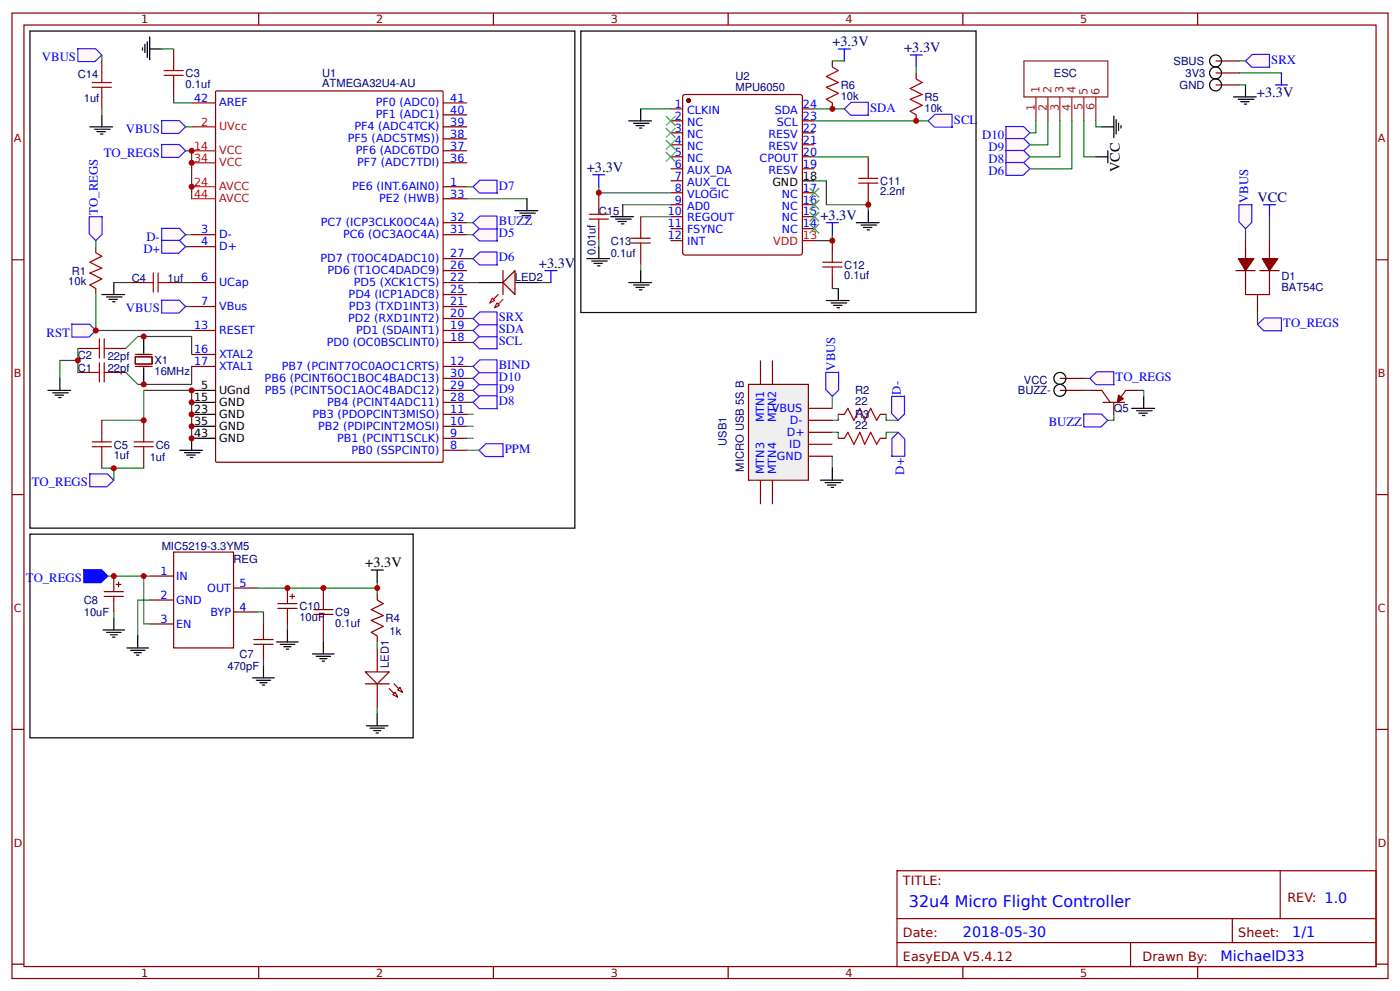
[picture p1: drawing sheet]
<svg xmlns="http://www.w3.org/2000/svg" width="309mm" height="219mm" viewBox="0 0 309 219" stroke-linecap="round" stroke-linejoin="round" font-family="sans-serif">
<g fill="none" stroke="#800" stroke-width=".26">
<path d="M2.6 2.9h304.1v213.2h-304.1zM5.3 5.5h298.7v208h-298.7zM57.1 2.9v2.6M109 2.9v2.6M160.9 2.9v2.6M212.7 2.9v2.6M264.6 2.9v2.6M148.2 24.1h2.6M148.2 26.7h2.6M148.2 29.3h2.6M148.2 32h2.6M148.2 34.6h2.6"/>
<path d="M148.2 37.3h2.6M148.2 39.9h2.6M151.1 20.9h25.6l.5 .2 .1 34.7-.3 .5h-25.7l-.4-.2-.1-34.7zM177.3 24.1h2.6M177.3 26.7h2.6M177.3 29.3h2.6M177.3 32h2.6M177.3 34.6h2.6M177.3 37.3h2.6M2.6 57.4h2.7M148.2 42.6h2.6M148.2 45.2h2.6"/>
<path d="M148.2 47.9h2.6M148.2 50.5h2.6M148.2 53.2h2.6M177.3 42.6h2.6M177.3 45.2h2.6M177.3 47.9h2.6M177.3 50.5h2.6M304 57.4h2.7M2.6 109.2h2.7M304 109.2h2.7M2.6 161.1h2.7M304 161.1h2.7"/>
<path d="M198.2 192.3h105.8v21.2h-105.8zM282.8 192.3v10.6M2.6 213h2.7M57.1 213.5v2.6M109 213.5v2.6M160.9 213.5v2.6M198.2 202.9h105.8M198.2 208.2h105.8M212.7 213.5v2.6M249.8 208.2v5.3M264.6 213.5v2.6M272.3 202.9v5.3"/>
<path d="M304 213h2.7"/>
</g>
<circle cx="152.1" cy="22.2" r=".4" fill="#800" stroke="#800" stroke-width=".26"/>
<path d="M177.3 53.2h2.6" fill="none" stroke="#f00" stroke-width=".26"/>
<path d="M177.3 39.9h2.6" fill="none" stroke="#000" stroke-width=".26"/>
<path d="M178.9 46.8l2.1 2.1zM181 46.8l-2.1 2.1z" fill="#000" stroke="#3c3" stroke-width=".26"/>
<g fill="#fff7f8" stroke="#430aff" stroke-width=".26">
<path d="M186.5 24.1l1.6-1.5h3.7l.1 2.8h-4z"/>
<path d="M205.1 26.7l1.5-1.5h3.7l.1 2.9h-4z"/>
</g>
<g fill="none" stroke="#a00000" stroke-width=".26">
<path d="M189.7 39.4h4.2M191.8 37.3v2.1M130.2 48.4h4.2M130.2 47.3h4.2M132.3 45.2v2.1M132.3 48.4v2.1M139.4 52.6h4.3M139.4 53.7h4.3M141.6 50.5v2.1M141.6 53.7v2.1M181.8 59h4.2M181.8 57.9h4.2"/>
<path d="M183.9 55.8v2.1M183.9 59v2.1M189.7 40.5h4.2M191.8 40.5v2.1"/>
</g>
<path d="M191.8 34.6v2.7M132.3 42.6v2.6M132.3 50.5v2.7M141.6 47.9v2.6M141.6 55.8v2.6M183.9 53.2v2.6M191.8 42.6v2.6M183.9 61.1v2.6" fill="none" stroke="#800" stroke-width=".26"/>
<g fill="none" stroke="#000" stroke-width=".26">
<path d="M128.3 6.9h87.3v62.1h-87.3zM138.9 26.7h5M140 27.2h3.4M140.5 27.8h1.8M141.3 28.3h.5M141.6 24.1v2.6M129.6 57.1h5.1M130.7 57.7h3.4M131.2 58.2h1.9M132 58.7h.6M132.3 54.5v2.6M134.9 47.9h5.1"/>
<path d="M136 48.4h3.4M136.5 48.9h1.9M137.3 49.5h.5M137.6 45.2v2.7M141.6 59.8v2.6M189.2 49.2h5M190.2 49.7h3.5M190.8 50.2h1.8M191.6 50.8h.5M191.8 46.5v2.7M138.9 62.4h5M140 62.9h3.4"/>
<path d="M140.5 63.5h1.8M141.3 64h.5M182.6 66.4h5M183.6 66.9h3.5M184.1 67.4h1.9M184.9 68h.6M185.2 63.7v2.7"/>
</g>
<g fill="none" stroke="#080" stroke-width=".26">
<path d="M183.9 13.5h2.6M202.4 14.8v1.3M141.6 24.1h6.6M179.9 39.9h2.7v5.3h9.2v1.3M179.9 24.1h6.6M179.9 34.6h11.9M179.9 26.7h25.2M132.3 41.2v1.4h15.9M132.3 53.2v1.3M137.6 45.2h10.6M141.6 47.9h6.6M141.6 58.4v1.4"/>
<path d="M183.9 51.8v1.4h-4M183.9 63.7h1.3"/>
</g>
<path d="M185.2 10.8h2.7M186.5 10.8v2.7M201.1 12.1h2.6M202.4 12.1v2.7M131 38.6h2.6M132.3 38.6v2.6M182.6 49.2h2.6M183.9 49.2v2.6" fill="none" stroke="#00f" stroke-width=".26"/>
<g fill="#000" stroke="#3c3" stroke-width=".26">
<path d="M147.1 25.6l2.1 2.2zM149.2 25.6l-2.1 2.2z"/>
<path d="M147.1 28.3l2.1 2.1zM149.2 28.3l-2.1 2.1z"/>
<path d="M147.1 30.9l2.1 2.1zM149.2 30.9l-2.1 2.1z"/>
<path d="M147.1 33.6l2.1 2.1zM149.2 33.6l-2.1 2.1z"/>
<path d="M178.9 49.5l2.1 2.1zM181 49.5l-2.1 2.1z"/>
<path d="M178.9 44.2l2.1 2.1zM178.9 46.3l2.1-2.1z"/>
<path d="M178.9 41.5l2.1 2.1zM181 41.5l-2.1 2.1z"/>
</g>
<path d="M165.4 84.9h13.2v21.2h-13.2z" fill="#efefef" stroke="#800" stroke-width=".26"/>
<path d="M168 79.6v5.3M170.7 79.6v5.3M178.6 90.2h5.3M178.6 92.8h5.3M178.6 95.5h5.3M178.6 98.1h5.3M168 106.1v5.3M170.7 106.1v5.3M178.6 100.8h5.3" fill="none" stroke="#800" stroke-width=".26"/>
<path d="M183.9 95.5h1.3v1.3M183.9 87.6v2.6M185.2 91.5v1.3h-1.3M183.9 100.8v2.6" fill="none" stroke="#080" stroke-width=".26"/>
<path d="M181.2 106.1h5.1M182.3 106.6h3.4M182.8 107.1h1.9M183.6 107.7h.5M183.9 103.4v2.7" fill="none" stroke="#000" stroke-width=".26"/>
<g fill="#fff7f8" stroke="#430aff" stroke-width=".26">
<path d="M197 96.9l1.4-1.4 1.5 1.5v3.8h-2.9z"/>
<path d="M197 87.6l2.8-.1v4l-1.4 1.3-1.4-1.5z"/>
</g>
<path d="M195.8 91.5v1.3h2.6M198.4 95.5h-2.6v1.3" fill="none" stroke="#080" stroke-width=".26"/>
<g fill="#fff7f8" stroke="#430aff" stroke-width=".26">
<path d="M182.4 82.3l2.9-.1v4l-1.4 1.4-1.5-1.6z"/>
<path d="M239.4 91.5h4l1.3 1.3-1.5 1.5h-3.8z"/>
</g>
<path d="M275.2 18.8v2.6M272.5 21.4h5M273.6 21.9h3.4M274.1 22.5h1.9M274.9 23h.5M250 90.2h5.1M251.1 90.7h3.4M251.6 91.3h1.9M252.4 91.8h.5M252.7 87.6v2.6" fill="none" stroke="#000" stroke-width=".26"/>
<path d="M273.8 18.8h1.4M273.8 16.1h9.3M273.8 13.5h1.4M239.4 86.2h1.4M239.4 83.6h1.4M246.1 91.5v1.3h-1.4M251.4 86.2h1.3v1.4" fill="none" stroke="#080" stroke-width=".26"/>
<path d="M281.8 18.8h2.6M283.1 16.1v2.7" fill="none" stroke="#00f" stroke-width=".26"/>
<path d="M277.8 71.7l1.5-1.5h3.8l.1 2.9h-4z" fill="#fff7f8" stroke="#430aff" stroke-width=".26"/>
<path d="M277.8 69v2.7" fill="none" stroke="#080" stroke-width=".26"/>
<path d="M279.1 45.2h2.7M280.5 45.2v2.7" fill="none" stroke="#00f" stroke-width=".26"/>
<path d="M273.7 45.2h2.9v3.9l-1.4 1.4-1.5-1.5z" fill="#fff7f8" stroke="#430aff" stroke-width=".26"/>
<path d="M275.2 50.5v2.7M280.5 47.9v5.3" fill="none" stroke="#080" stroke-width=".26"/>
<g fill="none" stroke="#800" stroke-width=".26">
<path d="M273 59.8h4.3M275.2 59.8v5.3h5.3v-5.3M275.2 53.2v3.9M278.3 59.8h4.3M280.5 53.2v3.9M277.8 65.1v3.9M185.2 91.5h1.3M185.2 96.8h1.3M194.5 91.5h1.3M194.5 96.8h1.3M240.8 86.2h2.6l1.9 2.7M243.7 88.9h4.7"/>
<path d="M246.1 88.9v2.6M251.4 86.2h-2.7l-1.3 1.9"/>
</g>
<g fill="#800" stroke="#800" stroke-width=".26">
<path d="M278.9 57.1h3.4l-1.8 2.7z"/>
<path d="M273.6 57.1h3.4l-1.8 2.7z"/>
<path d="M247.1 87.3l1.1 .8-1.3 .8z"/>
</g>
<path d="M186.5 91.5l.8-1.3 1.3 2.6 1.4-2.6 1 2.6 1.4-2.6 1.3 2.6 .8-1.3M186.5 96.8l.8-1.3 1.3 2.6 1.4-2.6 1 2.6 1.4-2.6 1.3 2.6 .8-1.3" fill="none" stroke="#a00000" stroke-width=".26"/>
<path d="M275.2 13.5l1.5-1.5h3.8v2.9h-3.9z" fill="#fff7f8" stroke="#430aff" stroke-width=".26"/>
<g fill="none" stroke="#800" stroke-width=".26">
<path d="M42.3 22.7h5.3M47.7 20.2l.2-.1h49.7l.3 .1v81.6l-.1 .3h-49.9l-.2-.1zM97.9 22.7h5.3M97.9 36h5.3M97.9 33.3h5.3M97.9 30.7h5.3M97.9 28h5.3M97.9 25.4h5.3M21.2 54.5v1.3M42.3 54.5h5.3M42.3 51.8h5.3M97.9 51.8h5.3"/>
<path d="M97.9 41.2h5.3M97.9 57.1h5.3M97.9 59.8h5.3M97.9 49.2h5.3M97.9 43.9h5.3M17.2 77h2.6M21.2 63.7v1.4M25.1 77h2.7M42.3 78.3h5.3M42.3 67.7h5.3M42.3 62.4h5.3M42.3 73h5.3"/>
<path d="M97.9 67.7h5.3M97.9 62.4h5.3M97.9 73h5.3M97.9 65.1h5.3M97.9 70.4h5.3M97.9 75.6h5.3M17.2 82.3h2.6M25.1 82.3h2.7M42.3 80.9h5.3M97.9 80.9h5.3M97.9 83.6h5.3M97.9 86.2h5.3"/>
<path d="M97.9 88.9h5.3M97.9 91.5h5.3M97.9 94.2h5.3M97.9 96.8h5.3M97.9 99.5h5.3"/>
</g>
<path d="M42.3 36h5.3M42.3 33.3h5.3M42.3 28h5.3M42.3 43.9h5.3M42.3 41.2h5.3" fill="none" stroke="#f00" stroke-width=".26"/>
<path d="M42.3 86.2h5.3M42.3 96.8h5.3M42.3 94.2h5.3M42.3 88.9h5.3M42.3 91.5h5.3" fill="none" stroke="#000" stroke-width=".26"/>
<path d="M21.2 55.8l1.3 .8-2.7 1.3 2.7 1.3-2.7 1.1 2.7 1.3-2.7 1.3 1.4 .8M19.8 77h2.2M22 74.9v4.2M23 74.9v4.2M23 77h2.1M19.8 82.3h2.2M22 80.1v4.3M23 82.3h2.1M23 80.1v4.3" fill="none" stroke="#a00000" stroke-width=".26"/>
<path d="M15.8 71.6h4l1.4 1.4-1.6 1.5h-3.7z" fill="#fff7f8" stroke="#430aff" stroke-width=".26"/>
<path d="M35.7 10.8h2.7M38.4 21.4v1.3h3.9M41 33.3h1.3v10.6M21.2 53.2v1.3M17.2 77v2.6h-4v4M21.2 65.1v7.9h21.1M25.1 62.4h4M27.8 77l2.6-2.7h11.9v4M39.7 62.4h2.6M22.5 92.8h9.2v-6.6h10.6v10.6M42.3 80.9v4h-11.9l-2.6-2.6" fill="none" stroke="#080" stroke-width=".26"/>
<g fill="none" stroke="#000" stroke-width=".26">
<path d="M31.5 10.6v.5M32 9.8v1.8M32.5 9.2v3.5M33.1 10.8h2.6M33.1 8.2v5M22.5 65.1h5M23.5 65.6h3.5M24.1 66.1h1.8M24.9 66.6h.5M25.1 62.4v2.7M10.6 86.2h5M11.6 86.8h3.5"/>
<path d="M12.2 87.3h1.8M13 87.8h.5M13.2 83.6v2.6M39.7 99.5h5M40.7 100h3.5M42.3 96.8v2.7M41.3 100.5h1.8M42.1 101h.5"/>
</g>
<path d="M36.2 16.6h4.3M36.2 15.6h4.3M38.4 13.5v2.1M38.4 16.6v2.2M31.7 62.4h2.2M33.9 60.3v4.2M34.9 60.3v4.2M34.9 62.4h2.1" fill="none" stroke="#a00000" stroke-width=".26"/>
<path d="M38.4 10.8v2.7M38.4 18.8v2.6M29.1 62.4h2.6M37 62.4h2.7" fill="none" stroke="#800" stroke-width=".26"/>
<g fill="#fff7f8" stroke="#430aff" stroke-width=".26">
<path d="M35.7 50.4h3.9l1.4 1.4-1.5 1.5h-3.8z"/>
<path d="M35.7 53.1h3.9l1.4 1.4-1.5 1.4h-3.8z"/>
</g>
<path d="M41 54.5h1.3M41 51.8h1.3" fill="none" stroke="#080" stroke-width=".26"/>
<g fill="#fff7f8" stroke="#430aff" stroke-width=".26">
<path d="M104.5 86.2l1.5-1.4h3.8l.1 2.8h-4z"/>
<path d="M104.5 83.6l1.5-1.5h3.8l.1 2.9h-4z"/>
<path d="M104.5 80.9l1.5-1.4h3.8l.1 2.8h-4z"/>
<path d="M104.5 75.6l1.5-1.4h3.8l.1 2.8h-4z"/>
<path d="M104.5 73l1.5-1.5h3.8l.1 2.9h-4z"/>
<path d="M104.5 70.4l1.5-1.5h3.8l.1 2.8h-4z"/>
<path d="M104.5 57.1l1.5-1.4h3.8l.1 2.8h-4z"/>
<path d="M104.5 51.8l1.5-1.4h3.8l.1 2.8h-4z"/>
</g>
<g fill="none" stroke="#080" stroke-width=".26">
<path d="M103.2 57.1h1.3M103.2 51.8h1.3M103.2 41.2h1.3M103.2 62.4h2.6M103.2 70.4h1.3M103.2 73h1.3M103.2 75.6h1.3M119.1 62.4h2.6M103.2 80.9h1.3M103.2 83.6h1.3M103.2 86.2h1.3M103.2 88.9h1.3"/>
<path d="M103.2 91.5h1.3M103.2 94.2h1.3M103.2 96.8h1.3M22.5 103.4h9.2"/>
</g>
<path d="M20.4 97.6h4.2M20.4 98.7h4.2M22.5 95.5v2.1M22.5 98.7v2.1M29.6 97.6h4.3M29.6 98.7h4.3M31.7 95.5v2.1M31.7 98.7v2.1" fill="none" stroke="#a00000" stroke-width=".26"/>
<path d="M22.5 92.8v2.7M31.7 92.8v2.7M22.5 100.8v2.6M31.7 100.8v2.6" fill="none" stroke="#800" stroke-width=".26"/>
<path d="M35.7 66.3h3.9l1.4 1.4-1.5 1.5h-3.8z" fill="#fff7f8" stroke="#430aff" stroke-width=".26"/>
<path d="M41 67.7h1.3" fill="none" stroke="#080" stroke-width=".26"/>
<path d="M35.7 26.6h3.9l1.4 1.4-1.5 1.5h-3.8z" fill="#fff7f8" stroke="#430aff" stroke-width=".26"/>
<path d="M41 28h1.3" fill="none" stroke="#080" stroke-width=".26"/>
<path d="M20.4 18.2h4.2M20.4 19.3h4.2M22.5 16.1v2.1M22.5 19.3v2.1" fill="none" stroke="#a00000" stroke-width=".26"/>
<path d="M22.5 13.5v2.6M22.5 21.4v2.7" fill="none" stroke="#800" stroke-width=".26"/>
<path d="M17.1 10.8h4l1.4 1.3-1.5 1.5h-3.8z" fill="#fff7f8" stroke="#430aff" stroke-width=".26"/>
<g fill="none" stroke="#000" stroke-width=".26">
<path d="M6.6 6.9h120.4v109.8h-120.4zM19.8 28h5.1M20.9 28.5h3.4M21.4 29.1h1.9M22.2 29.6h.6M22.5 25.4v2.6M113.8 46.5h5M114.8 47.1h3.5M115.4 47.6h1.8M116.2 48.1h.5M116.4 43.9v2.6M31.7 74.3v3.7"/>
<path d="M31.7 81.2v3.7"/>
</g>
<path d="M22.5 12.1v1.4M22.5 24.1v1.3M103.2 43.9h13.2" fill="none" stroke="#080" stroke-width=".26"/>
<path d="M29.9 78.8h3.7v1.6h-3.7zM29.9 78.3h3.7M29.9 80.9h3.7" fill="none" stroke="#800" stroke-width=".26"/>
<path d="M104.5 41.2l1.5-1.4h3.8l.1 2.8h-4z" fill="#fff7f8" stroke="#430aff" stroke-width=".26"/>
<path d="M105.8 62.4h5.3M113.8 62.4h5.3" fill="none" stroke="#000" stroke-width=".26"/>
<path d="M111.1 62.4l2.7-2.6v5.3z" fill="#efefef" stroke="#800" stroke-width=".26"/>
<path d="M110.1 65.1l-1.9 1.8M111.1 66.1l-1.8 1.9" fill="none" stroke="#f00" stroke-width=".26"/>
<g fill="#efefef" stroke="#f00" stroke-width=".26">
<path d="M108.7 65.9l.6 .5-1.1 .5z"/>
<path d="M109.8 66.9l.5 .5-1 .6z"/>
</g>
<path d="M111.1 59.8v5.3" fill="none" stroke="#800" stroke-width=".26"/>
<path d="M120.4 59.8h2.6M121.7 59.8v2.6" fill="none" stroke="#00f" stroke-width=".26"/>
<path d="M17.2 79.6v2.7" fill="none" stroke="#080" stroke-width=".26"/>
<g fill="#fff7f8" stroke="#430aff" stroke-width=".26">
<path d="M104.5 88.9l1.5-1.5h3.8l.1 2.9h-4z"/>
<path d="M104.5 49.2l1.5-1.5h3.8l.1 2.9h-4z"/>
</g>
<path d="M103.2 49.2h1.3" fill="none" stroke="#080" stroke-width=".26"/>
<path d="M105.8 99.5l1.6-1.5h3.7l.1 2.8h-4z" fill="#fff7f8" stroke="#430aff" stroke-width=".26"/>
<path d="M103.2 99.5h2.6" fill="none" stroke="#080" stroke-width=".26"/>
<g fill="#fff7f8" stroke="#430aff" stroke-width=".26">
<path d="M19.8 104.7h3.9l1.4 1.4-1.5 1.4h-3.8z"/>
<path d="M35.7 31.9h3.9l1.4 1.4-1.5 1.5h-3.8z"/>
</g>
<path d="M25.1 103.4v2.7" fill="none" stroke="#080" stroke-width=".26"/>
<path d="M19.7 47.9l2.9-.1v4l-1.4 1.4-1.5-1.6z" fill="#fff7f8" stroke="#430aff" stroke-width=".26"/>
<path d="M226.2 13.5h18.5v7.9h-18.5zM228.9 21.4v5.3M231.5 21.4v5.3M234.2 21.4v5.3M236.8 21.4v5.3M239.4 21.4v5.3M242.1 21.4v5.3" fill="none" stroke="#8d2323" stroke-width=".26"/>
<g fill="none" stroke="#000" stroke-width=".26">
<path d="M243.4 28h2.7M246.1 25.6v4.8M246.6 26.4v3.2M247.1 27.2v1.6M247.6 27.8v.5"/>
<circle cx="268.6" cy="18.8" r="1.32"/>
<circle cx="268.6" cy="13.5" r="1.32"/>
<circle cx="268.6" cy="16.1" r="1.32"/>
</g>
<path d="M268.6 18.8h5.2M268.6 16.1h5.2M268.6 13.5h5.2" fill="none" stroke="#800" stroke-width=".26"/>
<g fill="#fff7f8" stroke="#430aff" stroke-width=".26">
<path d="M222.2 28h4l1.3 1.3-1.5 1.5h-3.8z"/>
<path d="M222.2 30.6h4l1.3 1.4-1.5 1.4h-3.8z"/>
<path d="M222.2 33.2h4l1.3 1.4-1.5 1.5h-3.8z"/>
<path d="M222.2 35.9h4l1.3 1.4-1.5 1.4h-3.8z"/>
</g>
<g fill="none" stroke="#000" stroke-width=".26">
<path d="M242.1 34.6h2.6M244.7 33.3v2.7M63.5 139.1v2.7M82 125.9h2.7M83.3 125.9v2.7M28 143.1h4.8M28.8 143.6h3.2M29.6 144.2h1.6M30.2 144.7h.5M30.4 140.5v2.6M55.8 149.7h4.8M56.6 150.3h3.2"/>
<path d="M57.4 150.8h1.6M57.9 151.3h.6M58.2 147.1v2.6M61.1 141.8h4.8M61.9 142.3h3.2M62.7 142.8h1.6M63.2 143.4h.6M69.1 144.4h4.7M69.8 145h3.2M70.6 145.5h1.6M71.2 146h.5M71.4 141.8v2.6"/>
<circle cx="234.2" cy="86.2" r="1.32"/>
<circle cx="234.2" cy="83.6" r="1.32"/>
</g>
<g fill="none" stroke="#080" stroke-width=".26">
<path d="M228.9 26.7v2.6h-1.4M231.5 26.7v5.3h-4M234.2 26.7v7.9h-6.7M236.8 26.7v10.6h-9.3M239.4 26.7v7.9h2.7M242.1 26.7v1.3h1.3M23.8 127.2h9.3M31.7 127.2v10.6h1.4M33.1 132.5h-2.7v8M56.9 135.2h1.3v2.6M63.5 137.8v1.3M83.3 128.6v1.3h-26.4"/>
<path d="M58.2 145.8v1.3M71.4 140.5v1.3"/>
</g>
<g fill="none" stroke="#800" stroke-width=".26">
<path d="M234.2 83.6h5.2M234.2 86.2h5.2M23 130.7h4.3M23 131.7h4.3M25.1 127.2v3.5M25.1 131.7v3.5M25.7 129.1h1M26.2 128.6v1M33.1 127.2h5.3M33.1 132.5h5.3M33.1 137.8h5.3M38.4 121.9h13.2v21.2h-13.2z"/>
<path d="M51.6 135.2h5.3M51.6 129.9h5.3M58.2 137.8v3.5M56.1 142.3h4.2M56.1 141.3h4.2M58.2 142.3v3.5M83.3 143.1v5.3M83.3 151.1v5.2"/>
</g>
<path d="M18.5 125.8h3.9l1.4 1.4-1.5 1.5h-3.8z" fill="#00f" stroke="#00f" stroke-width=".26"/>
<path d="M80.7 148.4h5.3l-2.7 2.7z" fill="#fff" stroke="#800" stroke-width=".26"/>
<path d="M86 152.1l1.8 1.9M87 151.1l1.9 1.8" fill="none" stroke="#800" stroke-width=".26"/>
<g fill="#fff" stroke="#800" stroke-width=".26">
<path d="M86.8 153.4l.5-.5 .5 1.1z"/>
<path d="M87.8 152.4l.6-.6 .5 1.1z"/>
</g>
<g fill="none" stroke="#800" stroke-width=".26">
<path d="M183.9 13.5v1.3M202.4 16.1v1.3M183.9 22.7v1.4M202.4 25.4v1.3M61.4 133.3h4.2M61.4 134.4h4.2M63.5 129.9v3.4M63.5 134.4v3.4M64 131.7h1.1M64.6 131.2v1.1M69.3 135.7h4.3M69.3 134.6h4.3"/>
<path d="M71.4 129.9v4.7M71.4 135.7v4.8M83.3 131.2v1.3l1.4 .8-2.7 1.3 2.7 1.4-2.7 1 2.7 1.4-2.7 1.3 1.3 .8v1.3M80.7 151.1h5.3"/>
</g>
<path d="M25.1 135.2v1.3M83.3 129.9v1.3M83.3 141.8v1.3M83.3 156.3v1.4" fill="none" stroke="#080" stroke-width=".26"/>
<path d="M6.6 118h84.7v45h-84.7zM22.8 139.1h4.7M23.5 139.7h3.2M25.1 136.5v2.6M24.3 140.2h1.6M24.9 140.7h.5M83.3 157.7v2.6M81 160.3h4.7M81.8 160.8h3.1M82.5 161.4h1.6M83.1 161.9h.5" fill="none" stroke="#000" stroke-width=".26"/>
<path d="M183.9 14.8l1.3 .8-2.6 1.3 2.6 1.3-2.6 1.1 2.6 1.3-2.6 1.3 1.3 .8M202.4 17.4l1.3 .8-2.6 1.4 2.6 1.3-2.6 1 2.6 1.4-2.6 1.3 1.3 .8" fill="none" stroke="#a00000" stroke-width=".26"/>
<path d="M240.8 83.6l1.5-1.5h3.8v2.9h-3.9z" fill="#fff7f8" stroke="#430aff" stroke-width=".26"/>
<g fill="#c00">
<circle cx="25.1" cy="103.4" r=".66"/>
<circle cx="21.2" cy="73" r=".66"/>
<circle cx="42.3" cy="41.2" r=".66"/>
<circle cx="42.3" cy="36" r=".66"/>
<circle cx="42.3" cy="33.3" r=".66"/>
<circle cx="42.3" cy="96.8" r=".66"/>
<circle cx="42.3" cy="94.2" r=".66"/>
<circle cx="42.3" cy="91.5" r=".66"/>
<circle cx="42.3" cy="88.9" r=".66"/>
<circle cx="42.3" cy="86.2" r=".66"/>
<circle cx="31.8" cy="74.3" r=".66"/>
<circle cx="31.8" cy="84.9" r=".66"/>
<circle cx="31.8" cy="92.8" r=".66"/>
<circle cx="17.2" cy="79.6" r=".66"/>
<circle cx="132.3" cy="42.6" r=".66"/>
<circle cx="183.9" cy="53.2" r=".66"/>
<circle cx="191.8" cy="45.2" r=".66"/>
<circle cx="71.4" cy="129.9" r=".66"/>
<circle cx="31.8" cy="127.2" r=".66"/>
<circle cx="83.3" cy="129.9" r=".66"/>
<circle cx="63.5" cy="129.9" r=".66"/>
<circle cx="25.1" cy="127.2" r=".66"/>
<circle cx="202.4" cy="26.7" r=".66"/>
<circle cx="183.9" cy="24.1" r=".66"/>
</g>
<text font-size="3.5" fill="#00f" x="200.8" y="200.3">32u4 Micro Flight Controller</text>
<g font-size="3.2" fill="#000080">
<text x="183.9" y="10.2">+3.3V</text>
<text x="199.8" y="11.6">+3.3V</text>
<text x="277.7" y="21.5">+3.3V</text>
<text x="129.7" y="38">+3.3V</text>
<text x="277.8" y="44.7">VCC</text>
<text x="181.2" y="48.6">+3.3V</text>
<text x="119.1" y="59.2">+3.3V</text>
</g>
<g font-size="3.2">
<text x="247.4" y="38" transform="rotate(-90 247.4 38)">VCC</text>
<text x="80.7" y="125.3">+3.3V</text>
</g>
<g font-size="3.2" fill="#00f">
<text x="212.7" y="206.9">2018-05-30</text>
<text x="285.5" y="206.9">1/1</text>
<text x="269.6" y="212.2">MichaelD33</text>
</g>
<g font-size="2.8" fill="#00f">
<text x="9.3" y="13.4">VBUS</text>
<text x="280.9" y="14.1">SRX</text>
<text x="27.8" y="29.3">VBUS</text>
<text x="192.2" y="24.6">SDA</text>
<text x="210.7" y="27.3">SCL</text>
<text x="22.9" y="34.7">TO_REGS</text>
<text x="217" y="30.6">D10</text>
<text x="218.4" y="33.3">D9</text>
<text x="218.4" y="35.9">D8</text>
<text x="110.2" y="41.9">D7</text>
<text x="218.4" y="38.6">D6</text>
<text x="21.6" y="47.4" transform="rotate(-90 21.6 47.4)">TO_REGS</text>
<text x="275.8" y="44.8" transform="rotate(-90 275.8 44.8)">VBUS</text>
<text x="32.3" y="53.2">D-</text>
<text x="110.2" y="52.4">D5</text>
<text x="110.2" y="49.8">BUZZ</text>
<text x="31.7" y="55.8">D+</text>
<text x="110.2" y="57.7">D6</text>
<text x="27.8" y="69">VBUS</text>
<text x="110.2" y="70.9">SRX</text>
<text x="10.3" y="74.4">RST</text>
<text x="110.2" y="76.2">SCL</text>
<text x="110.2" y="73.6">SDA</text>
<text x="283.5" y="72.2">TO_REGS</text>
<text x="110.2" y="81.5">BIND</text>
<text x="184.5" y="81.9" transform="rotate(-90 184.5 81.9)">VBUS</text>
<text x="110.2" y="86.8">D9</text>
<text x="110.2" y="84.2">D10</text>
<text x="110.2" y="89.5">D8</text>
<text x="199" y="87.2" transform="rotate(-90 199 87.2)">D-</text>
<text x="246.5" y="84.1">TO_REGS</text>
<text x="231.7" y="94.1">BUZZ</text>
<text x="111.5" y="100.1">PPM</text>
<text x="7" y="107.4">TO_REGS</text>
<text x="199.7" y="104.8" transform="rotate(-90 199.7 104.8)">D+</text>
<text x="5.7" y="128.5">TO_REGS</text>
</g>
<g font-size="2.8" fill="#800">
<text x="199.5" y="195.5">TITLE:</text>
<text x="284.4" y="199.2">REV: 1.0</text>
<text x="199.5" y="206.9">Date:</text>
<text x="273.6" y="206.9">Sheet:</text>
<text x="199.5" y="212.2">EasyEDA V5.4.12</text>
<text x="252.4" y="212.2">Drawn By:</text>
</g>
<g font-size="2.5" fill="#800">
<text x="31.2" y="5.1">1</text>
<text x="83.1" y="5.1">2</text>
<text x="134.9" y="5.1">3</text>
<text x="186.8" y="5.1">4</text>
<text x="238.7" y="5.1">5</text>
<text x="3" y="31.5">A</text>
<text x="304.4" y="31.5">A</text>
<text x="3" y="83.3">B</text>
<text x="304.4" y="83.3">B</text>
<text x="3" y="135.2">C</text>
<text x="304.4" y="135.2">C</text>
<text x="3" y="187">D</text>
<text x="304.4" y="187">D</text>
<text x="31.2" y="215.7">1</text>
<text x="83.1" y="215.7">2</text>
<text x="134.9" y="215.7">3</text>
<text x="186.8" y="215.7">4</text>
<text x="238.7" y="215.7">5</text>
</g>
<g font-size="2.5" fill="#000080">
<text x="17.2" y="17.3">C14</text>
<text x="41" y="17">C3</text>
<text x="71.2" y="16.9">U1</text>
<text x="162.5" y="17.7">U2</text>
<text x="232.8" y="17">ESC</text>
<text x="259.3" y="14.4">SBUS</text>
<text x="261.9" y="17">3V3</text>
<text x="18.5" y="22.6">1uf</text>
<text x="41" y="19.3">0.1uf</text>
<text x="71.2" y="19.3">ATMEGA32U4-AU</text>
<text x="162.5" y="20.1">MPU6050</text>
<text x="185.7" y="22">10k</text>
<text x="185.7" y="19.6">R6</text>
<text x="204.3" y="22.3">R5</text>
<text x="260.6" y="19.6">GND</text>
<text x="204.3" y="24.6">10k</text>
<text x="194.5" y="40.8">C11</text>
<text x="132.3" y="47.5">C15</text>
<text x="194.5" y="43.2">2.2nf</text>
<text x="131.6" y="56.4" transform="rotate(-90 131.6 56.4)">0.01uf</text>
<text x="134.9" y="56.7">0.1uf</text>
<text x="134.9" y="54.1">C13</text>
<text x="186.5" y="59.3">C12</text>
<text x="15.1" y="63">10k</text>
<text x="15.9" y="60.7">R1</text>
<text x="29.1" y="62.3">C4</text>
<text x="37" y="62.3">1uf</text>
<text x="113.8" y="62">LED2</text>
<text x="186.5" y="61.7">0.1uf</text>
<text x="283.1" y="64.3">BAT54C</text>
<text x="283.1" y="61.9">D1</text>
<text x="17.2" y="82.1">C1</text>
<text x="17.2" y="79.2">C2</text>
<text x="23.8" y="82.1">22pf</text>
<text x="23.8" y="79.5">22pf</text>
<text x="34.1" y="82.9">16MHz</text>
<text x="34.1" y="80.5">X1</text>
<text x="188.9" y="89.4">22</text>
<text x="188.9" y="87">R2</text>
<text x="224.9" y="87.1">BUZZ-</text>
<text x="226.2" y="84.7">VCC</text>
<text x="188.9" y="94.7">22</text>
<text x="188.9" y="92.3">R3</text>
<text x="246.1" y="91.1">Q5</text>
<text x="25.1" y="101.4">1uf</text>
<text x="25.1" y="99.3">C5</text>
<text x="33.1" y="101.9">1uf</text>
<text x="34.4" y="99.3">C6</text>
<text x="160.5" y="98.4" transform="rotate(-90 160.5 98.4)">USB1</text>
<text x="164.3" y="104.2" transform="rotate(-90 164.3 104.2)">MICRO USB 5S B</text>
<text x="35.7" y="121.5">MIC5219-3.3YM5</text>
<text x="51.6" y="124.5">REG</text>
<text x="18.5" y="136.1">10uF</text>
<text x="18.5" y="133.4">C8</text>
<text x="66.1" y="137.1">10uF</text>
<text x="66.1" y="134.7">C10</text>
<text x="74.1" y="136">C9</text>
<text x="85.2" y="137.3">R4</text>
<text x="74.1" y="138.4">0.1uf</text>
<text x="86.1" y="140.2">1k</text>
<text x="50.3" y="148">470pF</text>
<text x="52.9" y="145.4">C7</text>
<text x="85.9" y="147.6" transform="rotate(-90 85.9 147.6)">LED1</text>
</g>
<g font-size="2.5" fill="#00f">
<text x="42.9" y="22.5">42</text>
<text x="48.4" y="23.5">AREF</text>
<text x="83" y="23.5">PF0 (ADC0)</text>
<text x="99.5" y="22.5">41</text>
<text x="149.1" y="23.8">1</text>
<text x="177.4" y="23.8">24</text>
<text x="78.3" y="28.8">PF4 (ADC4TCK)</text>
<text x="83" y="26.2">PF1 (ADC1)</text>
<text x="99.5" y="27.8">39</text>
<text x="99.5" y="25.1">40</text>
<text x="149.1" y="26.4">2</text>
<text x="149.1" y="29.1">3</text>
<text x="151.8" y="25.1">CLKIN</text>
<text x="151.8" y="27.8">NC</text>
<text x="171.2" y="25.1">SDA</text>
<text x="171.6" y="27.8">SCL</text>
<text x="177.4" y="26.4">23</text>
<text x="177.4" y="29.1">22</text>
<text x="76.8" y="31.5">PF5 (ADC5TMS))</text>
<text x="78.6" y="34.1">PF6 (ADC6TDO</text>
<text x="99.5" y="35.7">36</text>
<text x="99.5" y="33">37</text>
<text x="99.5" y="30.4">38</text>
<text x="149.1" y="31.7">4</text>
<text x="149.1" y="34.4">5</text>
<text x="151.8" y="30.4">NC</text>
<text x="151.8" y="33">NC</text>
<text x="151.8" y="35.7">NC</text>
<text x="167.8" y="35.7">CPOUT</text>
<text x="169.8" y="33">RESV</text>
<text x="169.8" y="30.4">RESV</text>
<text x="177.4" y="34.4">20</text>
<text x="177.4" y="31.7">21</text>
<text x="78.9" y="36.8">PF7 (ADC7TDI)</text>
<text x="99.5" y="41">1</text>
<text x="149.1" y="37">6</text>
<text x="149.1" y="39.7">7</text>
<text x="151.8" y="38.3">AUX_DA</text>
<text x="151.8" y="41">AUX_CL</text>
<text x="169.8" y="38.3">RESV</text>
<text x="177.4" y="37">19</text>
<text x="77.8" y="42">PE6 (INT.6AIN0)</text>
<text x="83.8" y="44.7">PE2 (HWB)</text>
<text x="99.5" y="43.6">33</text>
<text x="147.5" y="47.6">10</text>
<text x="149.1" y="42.3">8</text>
<text x="149.1" y="45">9</text>
<text x="151.8" y="43.6">VLOGIC</text>
<text x="151.8" y="46.3">AD0</text>
<text x="172.7" y="46.3">NC</text>
<text x="172.7" y="43.6">NC</text>
<text x="177.4" y="47.6">15</text>
<text x="177.4" y="45">16</text>
<text x="177.4" y="42.3">17</text>
<text x="44.5" y="51.6">3</text>
<text x="48.4" y="52.6">D-</text>
<text x="70.9" y="50">PC7 (ICP3CLK0OC4A)</text>
<text x="75.8" y="52.6">PC6 (OC3AOC4A)</text>
<text x="99.5" y="48.9">32</text>
<text x="99.5" y="51.6">31</text>
<text x="147.5" y="50.2">11</text>
<text x="147.5" y="52.9">12</text>
<text x="151.8" y="48.9">REGOUT</text>
<text x="151.8" y="51.6">FSYNC</text>
<text x="172.7" y="51.6">NC</text>
<text x="172.7" y="48.9">NC</text>
<text x="177.4" y="50.2">14</text>
<text x="44.5" y="54.2">4</text>
<text x="48.4" y="55.3">D+</text>
<text x="70.8" y="57.9">PD7 (T0OC4DADC10)</text>
<text x="99.5" y="56.9">27</text>
<text x="99.5" y="59.5">26</text>
<text x="151.8" y="54.2">INT</text>
<text x="44.5" y="62.2">6</text>
<text x="48.4" y="63.2">UCap</text>
<text x="72.4" y="60.6">PD6 (T1OC4DADC9)</text>
<text x="77" y="65.9">PD4 (ICP1ADC8)</text>
<text x="78.2" y="63.2">PD5 (XCK1CTS)</text>
<text x="99.5" y="62.2">22</text>
<text x="99.5" y="64.8">25</text>
<text x="44.5" y="67.4">7</text>
<text x="48.4" y="68.5">VBus</text>
<text x="76.9" y="71.1">PD2 (RXD1INT2)</text>
<text x="77.1" y="68.5">PD3 (TXD1INT3)</text>
<text x="99.5" y="67.4">21</text>
<text x="99.5" y="70.1">20</text>
<text x="42.9" y="72.7">13</text>
<text x="48.4" y="73.8">RESET</text>
<text x="72.2" y="76.4">PD0 (OC0BSCLINT0)</text>
<text x="78.7" y="73.8">PD1 (SDAINT1)</text>
<text x="99.5" y="72.7">19</text>
<text x="99.5" y="75.4">18</text>
<text x="42.9" y="78">16</text>
<text x="42.9" y="80.7">17</text>
<text x="48.4" y="79.1">XTAL2</text>
<text x="48.4" y="81.7">XTAL1</text>
<text x="62.3" y="81.7">PB7 (PCINT7OC0AOC1CRTS)</text>
<text x="99.5" y="83.3">30</text>
<text x="99.5" y="80.7">12</text>
<text x="58.5" y="84.4">PB6 (PCINT6OC1BOC4BADC13)</text>
<text x="58.5" y="87">PB5 (PCINT5OC1AOC4BADC12)</text>
<text x="72.3" y="89.7">PB4 (PCINT4ADC11)</text>
<text x="99.5" y="86">29</text>
<text x="99.5" y="88.6">28</text>
<text x="69.1" y="92.3">PB3 (PDOPCINT3MISO)</text>
<text x="70.3" y="95">PB2 (PDIPCINT2MOSI)</text>
<text x="99.5" y="91.3">11</text>
<text x="99.5" y="93.9">10</text>
<text x="168.8" y="93.3" transform="rotate(-90 168.8 93.3)">MTN1</text>
<text x="170.5" y="91">VBUS</text>
<text x="171.4" y="93.3" transform="rotate(-90 171.4 93.3)">MTN2</text>
<text x="174.5" y="93.6">D-</text>
<text x="74.5" y="97.6">PB1 (PCINT1SCLK)</text>
<text x="77.6" y="100.3">PB0 (SSPCINT0)</text>
<text x="99.5" y="96.5">9</text>
<text x="99.5" y="99.2">8</text>
<text x="171.6" y="101.6">GND</text>
<text x="173.8" y="96.3">D+</text>
<text x="174.4" y="98.9">ID</text>
<text x="168.8" y="104.7" transform="rotate(-90 168.8 104.7)">MTN3</text>
<text x="171.4" y="104.7" transform="rotate(-90 171.4 104.7)">MTN4</text>
<text x="35.5" y="127">1</text>
<text x="38.9" y="128">IN</text>
<text x="45.8" y="130.7">OUT</text>
<text x="52.9" y="129.6">5</text>
<text x="35.5" y="132.3">2</text>
<text x="35.5" y="137.6">3</text>
<text x="38.9" y="133.3">GND</text>
<text x="46.5" y="136">BYP</text>
<text x="52.9" y="134.9">4</text>
<text x="38.9" y="138.6">EN</text>
</g>
<g font-size="2.5" fill="#8d2323">
<text x="229.7" y="20.6" transform="rotate(-90 229.7 20.6)">1</text>
<text x="232.3" y="20.6" transform="rotate(-90 232.3 20.6)">2</text>
<text x="234.9" y="20.6" transform="rotate(-90 234.9 20.6)">3</text>
<text x="237.6" y="20.6" transform="rotate(-90 237.6 20.6)">4</text>
<text x="240.2" y="20.9" transform="rotate(-90 240.2 20.9)">5</text>
<text x="242.9" y="20.9" transform="rotate(-90 242.9 20.9)">6</text>
<text x="228.6" y="24.6" transform="rotate(-90 228.6 24.6)">1</text>
<text x="231.2" y="24.6" transform="rotate(-90 231.2 24.6)">2</text>
<text x="233.9" y="24.6" transform="rotate(-90 233.9 24.6)">3</text>
<text x="236.5" y="24.6" transform="rotate(-90 236.5 24.6)">4</text>
<text x="239.2" y="24.3" transform="rotate(-90 239.2 24.3)">5</text>
<text x="241.8" y="24.3" transform="rotate(-90 241.8 24.3)">6</text>
</g>
<g font-size="2.5" fill="#f00">
<text x="44.5" y="27.8">2</text>
<text x="48.4" y="28.8">UVcc</text>
<text x="42.9" y="35.7">34</text>
<text x="42.9" y="33">14</text>
<text x="48.4" y="34.1">VCC</text>
<text x="42.9" y="41">24</text>
<text x="48.4" y="36.8">VCC</text>
<text x="42.9" y="43.6">44</text>
<text x="48.4" y="44.7">AVCC</text>
<text x="48.4" y="42">AVCC</text>
<text x="177.4" y="52.9">13</text>
<text x="170.8" y="54.2">VDD</text>
</g>
<g font-size="2.5">
<text x="170.6" y="41">GND</text>
<text x="177.4" y="39.7">18</text>
<text x="42.9" y="88.6">15</text>
<text x="44.5" y="86">5</text>
<text x="48.4" y="87">UGnd</text>
<text x="48.4" y="89.7">GND</text>
<text x="42.9" y="93.9">35</text>
<text x="42.9" y="91.3">23</text>
<text x="48.4" y="95">GND</text>
<text x="48.4" y="92.3">GND</text>
<text x="42.9" y="96.5">43</text>
<text x="48.4" y="97.6">GND</text>
</g>
</svg>
